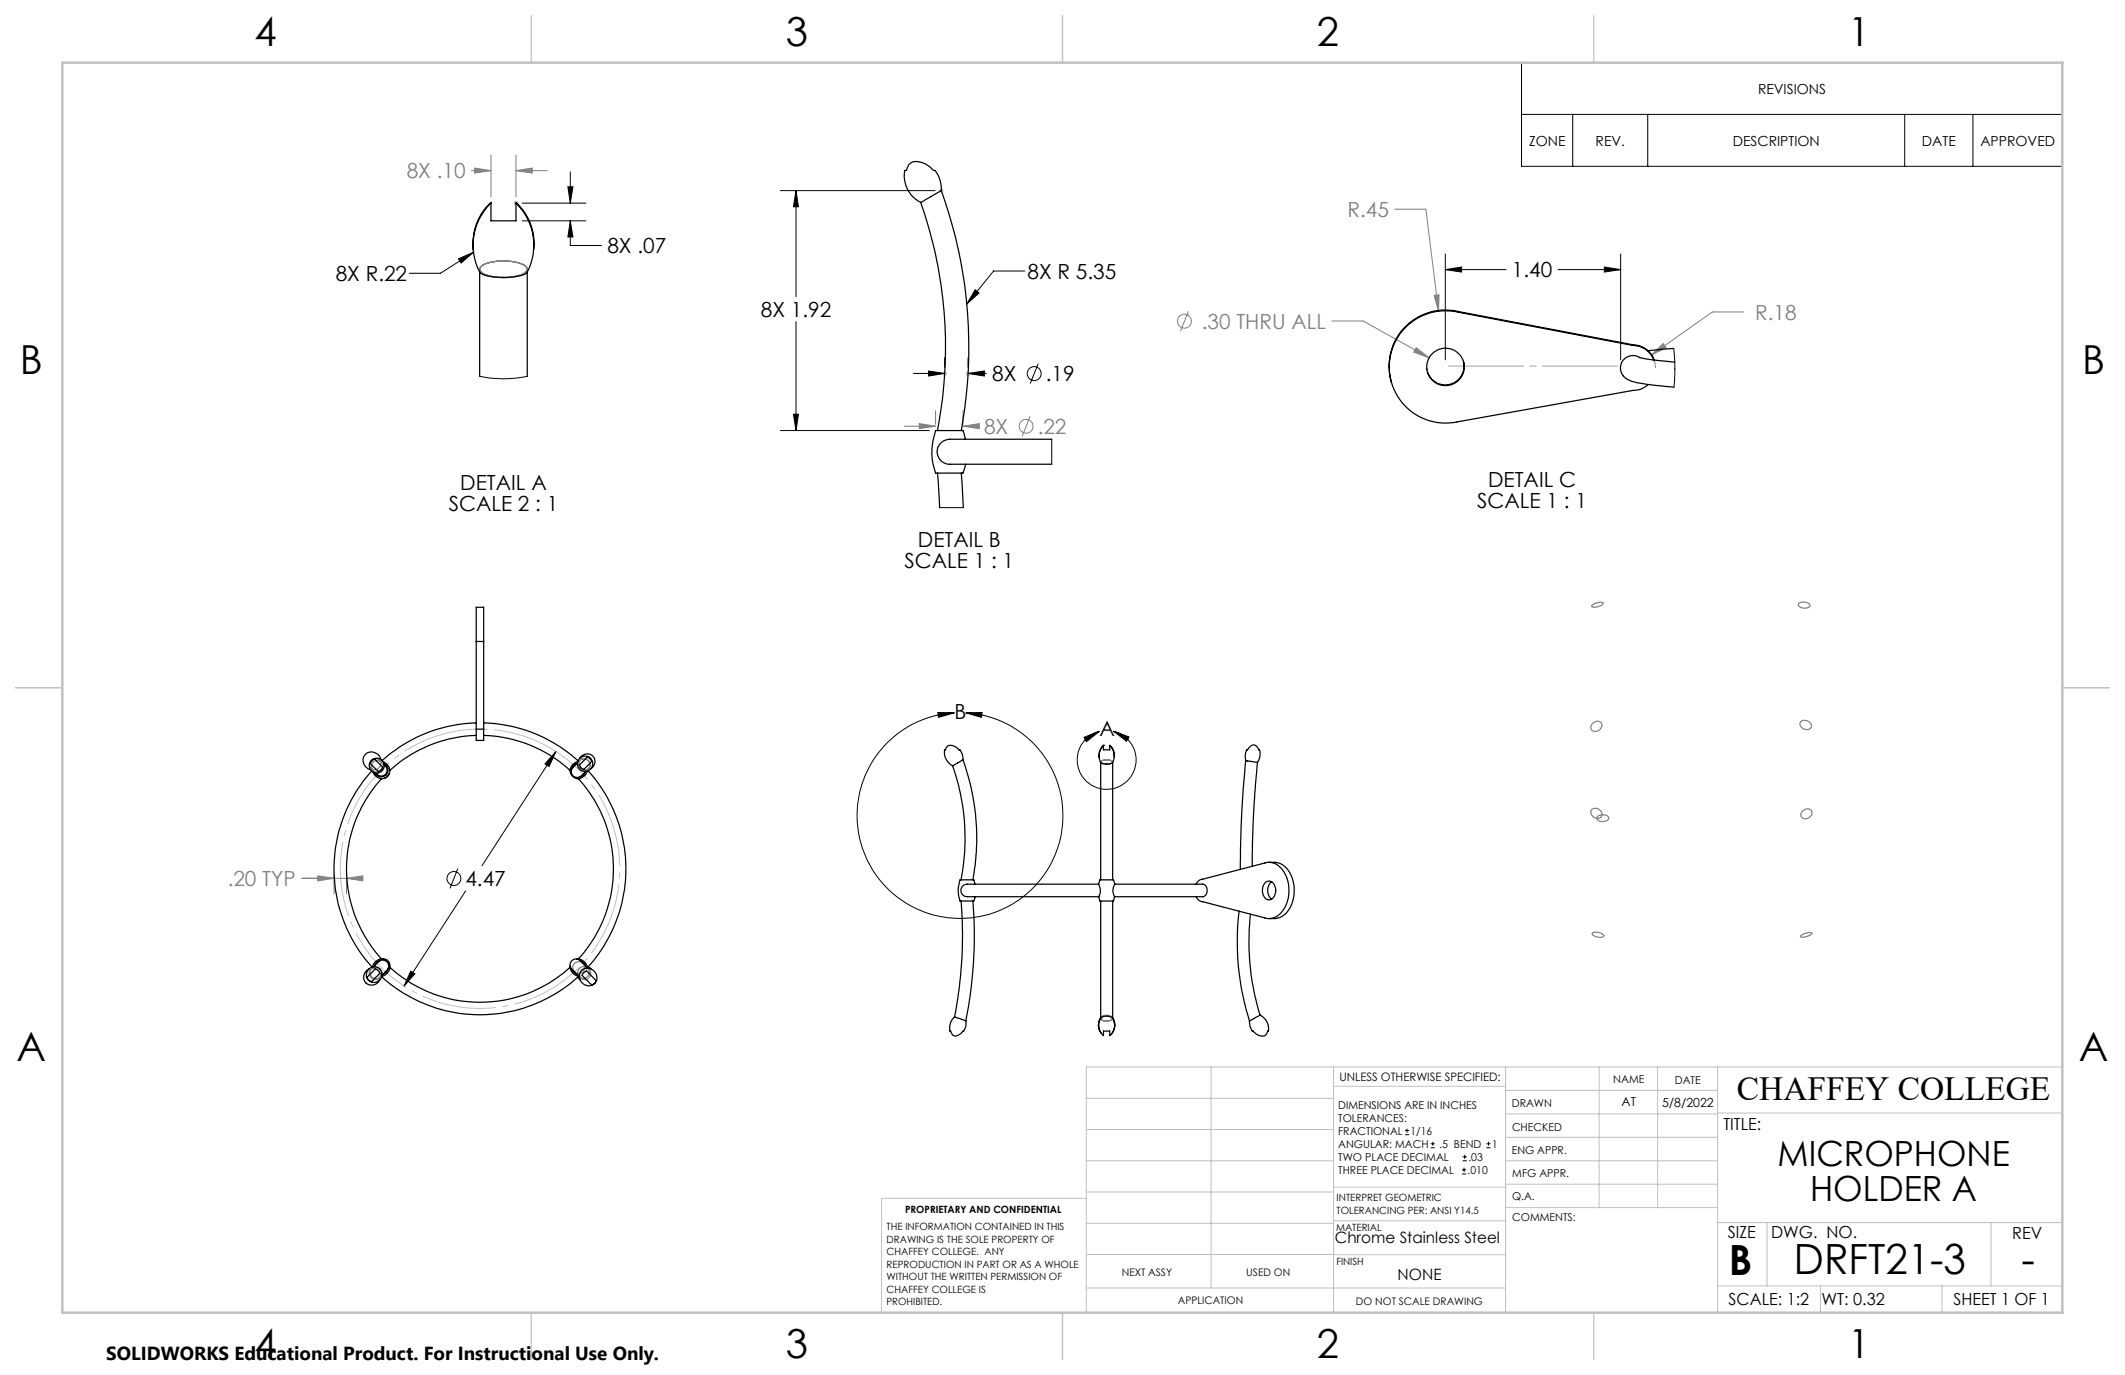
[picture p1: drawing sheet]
<svg xmlns="http://www.w3.org/2000/svg" width="432mm" height="279mm" viewBox="0 0 432 279" stroke-linecap="round" stroke-linejoin="round" font-family="sans-serif">
<g fill="none" stroke="#000" stroke-width=".2">
<path d="M309.2 12.7h109.9v21.1h-109.9zM115.4 38h1l-.5 3.3zM115.9 34.9v6.4M158.6 38.7h31.4M161.7 38.7l.5 3.3h-1zM161.7 38.7v21.6M309.2 23.2h109.9M319.6 23.2v10.6M334.8 23.2v10.6M387 23.2v10.6M400.9 23.2v10.6M93.2 52.6l3-1.3-2.5 2.1z"/>
<path d="M96.2 51.3l-6.7 4.2h-6.4M106.1 41.3h13M106.1 44.9h13M115.9 44.9l.5 3.3h-1zM115.9 44.9v5h6.3M198.2 58.9l.7 .6-2.4 2.3zM208.2 55.1h-6.3l-5.4 6.7M293.7 54.8l3.3-.5v1zM293.7 51.6v21.5M293.7 54.8h12.3M316.6 54.8h12.7M326 54.3l3.3 .5-3.3 .5z"/>
<path d="M329.3 51.6v21.5M161.7 65.3v22.2M185.6 75.9h6.3M188.7 75.4l3.2 .5-3.2 .5zM191.9 72.7v1.9M196.7 75.9l3.3-.5v1zM196.7 72.7v1.9M196.7 75.9h3.7M211 73.9l-1.7 4M158.6 87.5h30.2M161.2 84.2h1l-.5 3.3zM113 152.7l-1.4 3.1-.9-.6z"/>
<path d="M113 152.7l-15.1 23.2M190.6 144.8l3.3 .1-3.2 .9zM193.9 144.9a20.9 20.9 0 0 0-17.2 30.7 20.9 20.9 0 0 0 35.1 2.7 20.9 20.9 0 0 0-12.3-33l-3.2-.4M196.3 144.9l3.3-.1-.2 1zM220.3 149.8l3.1-1.2-2.6 2.1zM226.3 148.6a6 6 0 0 1 3.6 9.2 6 6 0 0 1-9.9 .1 6 6 0 0 1 3.4-9.3M226.3 148.6l3.1 1.2-.5 .8zM93 176.5l-1.6 4M83.5 197.3l.8 .6-2.2 2.5zM94.6 181l-12.5 19.4M285.5 230.6h.8M285.5 229.7h.8"/>
<path d="M285.9 229.3v.9M290.7 233.2h.8M290.7 232.4h.8M291.1 232v.8M297.1 238.5h.8M297.1 237.7h.8M297.2 235.9h.9M297.2 235.1h.9M297.5 237.3v.8M297.6 234.6v.9M302 233.2h.9M302 232.4h.9"/>
<path d="M302.5 232v.8"/>
<circle cx="210.1" cy="75.9" r="1.41"/>
<circle cx="92.2" cy="178.5" r="1.4"/>
</g>
<g fill="none" stroke="#808080" stroke-width=".2">
<path d="M95.8 34.7h4M96.4 34.1l3.4 .6-3.4 .5zM99.8 31.5v8.5M104.8 34.7l3.4-.6v1.1zM104.8 31.5v8.5M104.8 34.7h6.4M283.4 42.5h6.3l2.6 20.7M241.5 63.3l-1.6 4M270.7 65.2h6.3l13.4 7.5M287.8 70.7l2.6 2-3.1-1.2zM291.4 60l1-.1-.1 3.3zM295 63.2a11.2 11.2 0 0 0-5.7 .8"/>
<path d="M333.1 70.4a4.7 4.7 0 0 1 3.3 4.4M335.6 72.1l2.4-2.3 .6 .9zM354.3 63.4h-6.4l-12.3 8.7M183.8 86.6h6.3M186.8 86.1l3.3 .5-3.3 .5zM190.1 83.4v2.8M195.7 86.6l3.3-.5v1zM195.7 83.4v2.8M195.7 86.6h3.1M209.3 84.6l-1.6 4.1M61.3 178.5h9.1M64.6 178l3.3 .5-3.3 .5z"/>
<path d="M67.9 177.8v3.8M70.4 178.5l3.3-.5v1zM70.4 177.8v3.8"/>
<circle cx="240.7" cy="65.3" r="1.4"/>
<circle cx="208.5" cy="86.6" r="1.41"/>
</g>
<path d="M110.9 151.5a28.4 28.4 0 0 0-41.7 25.5 28.4 28.4 0 0 0 42.5 24.1 28.4 28.4 0 0 0 .5-48.9l-1.3-.7" fill="none" stroke="#c0c0c0" stroke-width=".2" stroke-dasharray="15.2 1.3 1.3 1.3" stroke-dashoffset="4.2" stroke-linecap="butt"/>
<g fill="none" stroke="#c0c0c0" stroke-width=".2">
<path d="M190.8 38.7h1M190.9 38.4l.7 .7M191.3 38.2v1M191.6 38.4l-.7 .7M104.4 41.3h.9M104.5 40.9l.7 .7M104.8 40.8v1M105.2 40.9l-.7 .7M191.5 75.9h1M191.6 75.6l.7 .7M191.9 75.4v1M192.3 75.6l-.7 .7"/>
<path d="M196.2 75.9h1M196.4 75.6l.7 .7M196.7 75.4v1M197.1 75.6l-.7 .7M246.1 216.8v44.9M271 216.8v49.9M305.9 216.8v49.9M324.9 216.8v28.6M336.8 216.8v28.6M349 216.8v49.9M419.1 216.8h-198.4v49.9M220.7 235.9h50.3"/>
<path d="M220.7 229.5h50.3M220.7 223.2h50.3M271 220.7h34.9M305.9 231.1h43.1M305.9 226.3h43.1M305.9 221.6h43.1M305.9 235.9h43.1M349 226.2h70.1M220.7 248.6h50.3M220.7 242.2h50.3M220.7 254.9h50.3M220.7 243.5h-41.6v23.2"/>
<path d="M271 255h34.9M271 248.1h35M271 241.2h35M305.9 240.6h43.1M306 245.4h43M349 248.4h70.1M359.1 248.4v12.9M404.6 248.4v12.9M220.7 261.7h85.2M349 261.3h70.1M369.9 261.3v5.4M394.6 261.3v5.4"/>
</g>
<g fill="none" stroke="#808080" stroke-width=".25">
<path d="M97.5 54.9l.1 .1M97.6 54.4l-.1 .4M97.6 55.1l.6 .5M97.8 54.2l-.2 .1M98.2 53.8a.88 .88 0 0 0-.7 .8 .88 .88 0 0 0 .6 .9 10 10 0 0 0 8.6-.1l.4-.5M98.4 55.7l1.9 .5 1.4 .2M100.7 53.1l-.9 .2-1.4 .5M100.9 53.1a9.2 9.2 0 0 1 5.9 .9M101.7 53a7.3 7.3 0 0 0-3.8 1.1M101.9 53.1h1M103.4 53.1l1.4 .2M105.2 53.4l.7 .2"/>
<path d="M106.2 53.7l.7 .5 .2 .5M106.9 54.2l.2 .5M107.1 54.9a3.4 3.4 0 0 1-2.7 1.4l-2.5 .1M107.1 54.7v.2M323.5 123a2.31 2.31 0 0 1 2.3-.4 1.86 1.86 0 0 1-2 .8 .23 .23 0 0 1-.3-.1 .23 .23 0 0 1 0-.3zM365.5 122.7a1.64 1.64 0 0 1 2.3 .3 1.36 1.36 0 0 1-1.9 .4h-.1a.48 .48 0 0 1-.3-.7zM75.5 154.4a1.12 1.12 0 0 1 1.8 .3 1.12 1.12 0 0 1-.9 1.7 1.07 1.07 0 0 1-1.3-.6 1.07 1.07 0 0 1 .4-1.4zM117.9 154.5a1.17 1.17 0 0 1 1.8 .2 1.17 1.17 0 0 1-.7 1.8 1.25 1.25 0 0 1-1.2-.7 1.25 1.25 0 0 1 .1-1.3zM223.8 154.7a2.13 2.13 0 0 1 2.3 .1 1.96 1.96 0 0 1-2.4 0zM223.8 154.6a2.22 2.22 0 0 1 2.3 .2 2.09 2.09 0 0 1-2.3 .2l-.1-.2zM323.6 147a1.03 1.03 0 0 1 1.2-.4 1.03 1.03 0 0 1 .7 .9 1.18 1.18 0 0 1-1 1.1 1.18 1.18 0 0 1-1.2-.7v-.4zM365.9 146.7a1.29 1.29 0 0 1 1.5-.2 1.29 1.29 0 0 1 .6 1.3 1.27 1.27 0 0 1-1.5 .3 1.27 1.27 0 0 1-.7-1.3z"/>
<path d="M323.6 164.4a1.25 1.25 0 0 1 1.5 .2 1.25 1.25 0 0 1 .2 1.5 1.24 1.24 0 0 1-1.5-.1 1.24 1.24 0 0 1-.3-1.5zM324.6 165.9a1.51 1.51 0 0 1 2.3 .3 1.46 1.46 0 0 1-2.1 .5l-.1-.1a.47 .47 0 0 1-.1-.7zM366.5 164.6a.96 .96 0 0 1 1.2-.2 .96 .96 0 0 1 .4 1.1 1.19 1.19 0 0 1-1 .9 1.19 1.19 0 0 1-1.2-.7v-.4zM75.3 197a1.21 1.21 0 0 1 1.7 .3 1.21 1.21 0 0 1-.2 1.7 1.26 1.26 0 0 1-1.5-.5 1.26 1.26 0 0 1 0-1.5zM118 197.3a1.09 1.09 0 0 1 1.8-.2 1.09 1.09 0 0 1-.3 1.8 1.04 1.04 0 0 1-1.5-.1 1.04 1.04 0 0 1 0-1.5zM323.5 189.7a1.77 1.77 0 0 1 2.4 .5 1.83 1.83 0 0 1-2.4-.5zM365.9 190.1a2.45 2.45 0 0 1 2.3-.5 2.41 2.41 0 0 1-2.3 .7zM223.7 206.8a1.91 1.91 0 0 1 2.4 .2 1.79 1.79 0 0 1-2.4 0zM223.8 206.7a1.64 1.64 0 0 1 2.3 .2 1.56 1.56 0 0 1-2.4 0z"/>
<circle cx="76.7" cy="155.7" r="1.2"/>
<circle cx="118.7" cy="155.4" r="1.18"/>
<circle cx="76.4" cy="197.8" r="1.16"/>
<circle cx="117.6" cy="196.6" r="1.21"/>
<circle cx="118.6" cy="197.6" r="1.19"/>
</g>
<path d="M293.7 74.4h35.6M329.3 74.4h-35.6" fill="none" stroke="#c0c0c0" stroke-width=".2" stroke-dasharray="15.2 1.3 1.3 1.3" stroke-dashoffset="-.7"/>
<path d="M108 3.2v9.5M215.9 3.2v9.5M323.8 3.2v9.5M3.1 139.7h9.6M419.1 139.7h9.5M108 266.7v9.6M215.9 266.7v9.6M323.8 266.7v9.6" fill="none" stroke="#c0c0c0" stroke-width=".25"/>
<path d="M12.7 12.7h406.4v254h-406.4z" fill="none" stroke="#c0c0c0" stroke-width=".5"/>
<g fill="#000">
<path d="M113 152.7l-2.3 2.5 .9 .6zM83.5 197.3l-1.4 3.1 2.2-2.5zM115.4 38h1l-.5 3.3zM115.9 44.9l.5 3.3h-1zM161.7 38.7l.5 3.3h-1zM161.2 84.2h1l-.5 3.3zM188.7 75.4l3.2 .5-3.2 .5zM196.7 75.9l3.3-.5v1zM293.7 54.8l3.3-.5v1zM326 54.3l3.3 .5-3.3 .5z"/>
<path d="M220.3 149.8l3.1-1.2-2.6 2.1zM226.3 148.6l3.1 1.2-.5 .8zM190.6 144.8l3.3 .1-3.2 .9zM196.3 144.9l3.3-.1-.2 1zM93.2 52.6l3-1.3-2.5 2.1zM198.2 58.9l.7 .6-2.4 2.3zM431.8 78.2v3.4zM431.8 84.9v3.3z"/>
</g>
<path d="M64.6 178l3.3 .5-3.3 .5zM70.4 178.5l3.3-.5v1zM96.4 34.1l3.4 .6-3.4 .5zM104.8 34.7l3.4-.6v1.1zM186.8 86.1l3.3 .5-3.3 .5zM195.7 86.6l3.3-.5v1zM287.8 70.7l-.5 .8 3.1 1.2zM291.4 60l.9 3.2 .1-3.3zM335.6 72.1l3-1.4-.6-.9z" fill="#808080"/>
<g fill="none" stroke="#000" stroke-width=".25">
<path d="M191.3 38.7a6 6 0 0 0-1.4-4.1h-.2a4.3 4.3 0 0 0-4.4-1.6 2.24 2.24 0 0 0-1.2 1.6h-.3a6 6 0 0 0 3.3 6.5M191.3 38.7a93.7 93.7 0 0 1 4 48.8M191.3 38.7l-4.2 2.4M97.5 55.2v21.3M97.5 55.4h.1a7.7 7.7 0 0 0 4.7 1 8.9 8.9 0 0 0 4.7-.9 11.8 11.8 0 0 0-2.2-14.2v3.6h-5v-3.6a11.8 11.8 0 0 0-2.3 14.1M99.8 41.2v-.1a11.3 11.3 0 0 0-3.6 9.9M104.8 41.1a11.1 11.1 0 0 1 3.6 9.6M107.1 55.2v21.3M187.1 41.1a88.2 88.2 0 0 1 3.4 46.4M296.2 63.3a11.4 11.4 0 0 0-13.5 14.4M296.2 63.3l.1 .1M296.2 63.3l35.6 6.8"/>
<path d="M296.3 63.4a11.4 11.4 0 0 0-14 11.1 11.4 11.4 0 0 0 13.8 11.2l36.7-6.5 1-.3 1.1-.8M296.3 63.4l35.6 6.8M297.4 73.4a3.8 3.8 0 0 1-2.7 4.7 3.8 3.8 0 0 1-4.6-2.6M331.8 70.1a4.6 4.6 0 0 1 4.3 3 4.6 4.6 0 0 0-4.2-2.9M331.8 70.1l.1 .1M333.1 72.6a40.2 40.2 0 0 0 7.2 1M333.2 72.7a2.57 2.57 0 0 0-3.7 1.1 2.57 2.57 0 0 0 1.7 3.5l1.3 .4 2.2 .4 5.4 .6M340.1 70.8l-5.2 .5M190.5 96.1l.4 7.1M195.3 96.1l.5 7.1M196.2 89.3l-.5-1.8h-5.5a11.4 11.4 0 0 0 0 8.6h5.5l.5-1.8M213.7 89.3h-19.8a2.68 2.68 0 0 0-2.9 .9 2.68 2.68 0 0 0-.1 3 3.7 3.7 0 0 0 3.4 1.1h19.4"/>
<path d="M96.8 130.4v-7h1.5v7M96.8 130.4h1.5M96.8 130.4v17.8M98.3 130.4v17.8M75.5 156.7a29.6 29.6 0 0 0 .1 39.8M75.6 154.5l.5-.2 1.2 1.1a.67 .67 0 0 1 .4 .7 .67 .67 0 0 1-.7 .6h-.2l-1-.9a.76 .76 0 0 1-.4-.9zM75.8 156.8l.1 .4 .7 .7 .9 .4M77.4 154.3a1.86 1.86 0 0 0-1.8-1.5 1.86 1.86 0 0 0-1.8 1.5 2.03 2.03 0 0 0 1.5 2.1M77.5 158.3a27.1 27.1 0 0 0 0 36.5M77.8 154.8l.9 .6 .4 .6 .1 .5M78 155.2a1.41 1.41 0 0 1 .5 2.3 1.41 1.41 0 0 1-2.3-.5M78 155.4h.1a1.23 1.23 0 0 1 .2 1.9 1.23 1.23 0 0 1-1.8-.1l-.2-.1"/>
<path d="M79.1 157.2l-.4 .7-.6 .2M79.2 156.5a1.81 1.81 0 0 1-1.7 1.8M96.8 149.4a27.2 27.2 0 0 0-17.6 7.1M96.8 146.9a29.7 29.7 0 0 0-19.2 7.7M96.8 148.2v2.3h1.5v-2.3M96.8 148.2h1.5M98.3 149.4a27 27 0 0 1 17.5 7.1M98.3 146.9a29.6 29.6 0 0 1 19.2 7.7M115.8 156.5a1.81 1.81 0 0 0 1.7 1.8M117.2 155.1a1.52 1.52 0 0 0-1 1.1M117.3 155l-.2 .3a2.42 2.42 0 0 0-1 1.7 1.36 1.36 0 0 0 1.2 .9 1.36 1.36 0 0 0 1.3-.7l.4-.5M117.4 154.7a2.23 2.23 0 0 0-1.6 1.8"/>
<path d="M117.5 158.3a27.1 27.1 0 0 1 0 36.5M117.8 154.1a1.65 1.65 0 0 1 2.7-.5 1.65 1.65 0 0 1-.5 2.7M119 156.8a1.39 1.39 0 0 1-1.1 1M119.1 154l.2-.2 .3 .2 .6 .7-1.4 1.5a.81 .81 0 0 1-1-.8zM119.3 156.7a2.21 2.21 0 0 1-1.8 1.6M119.5 156.6a29.6 29.6 0 0 1-.1 40M193.6 155.6a43.9 43.9 0 0 1 1.7 23.2M195.7 154.4a2.69 2.69 0 0 0-1.6-2.7 1.18 1.18 0 0 0-1.9 .5 1.35 1.35 0 0 0-.1 1.6 3.3 3.3 0 0 0 1.5 1.8M195.7 154.4a47.1 47.1 0 0 1 2 24.4M195.7 154.4l-2.1 1.2M223.7 155v23.8M224.2 151.5v.9h1.3v-.9a2.76 2.76 0 0 1 .4 3.6 3.4 3.4 0 0 1-2.2-.1 3 3 0 0 1 .5-3.5z"/>
<path d="M224.2 151.4a2.93 2.93 0 0 0-.9 2.5M224.2 151.4h.1M225.5 151.4a2.82 2.82 0 0 1 .9 2.4M226.1 155v23.8M253.1 154.6a227.3 227.3 0 0 0-1.1 22.1M253.2 154.6h.1M253.2 154.6a2.31 2.31 0 0 1 .7-2.8 1.02 1.02 0 0 1 1.1-.4 1.02 1.02 0 0 1 .8 1h.1a2.91 2.91 0 0 1-.4 2.5M253.2 154.6l2.3 .3M255.5 154.9a209 209 0 0 0-1 21.1M198.1 179.7l-.2-.9h-2.7a5.3 5.3 0 0 0 0 4.3h2.7l.3-.9M223.2 179.7l.3-.9h2.8l.2 .9M223.2 179.7h-25.8a1.55 1.55 0 0 0-2.1 1.6 1.74 1.74 0 0 0 2.1 .9h25.9"/>
<path d="M223.2 179.7a2.56 2.56 0 0 1 .1 2.5M226.5 179.7h17.9a1.35 1.35 0 0 1 .9 1.2 1.35 1.35 0 0 1-.9 1.3h-17.9M226.5 179.7a2.55 2.55 0 0 0 0 2.5M243.1 179.7a1.67 1.67 0 0 1 1.3-1.1l12.6-3.2a3.6 3.6 0 0 1 4.3 2.4 7 7 0 0 1-1.8 8.4 3.2 3.2 0 0 1-2.5 .3l-12.6-3.3a1.51 1.51 0 0 1-1.3-1M257 179.5a1.29 1.29 0 0 1 1.4-.3 1.29 1.29 0 0 1 .8 1.3 1.74 1.74 0 0 1-1.6 2.3 2.28 2.28 0 0 1-.6-3.3zM257.9 175.2h1a4.3 4.3 0 0 1 3.8 3.7 6.8 6.8 0 0 1-2.1 7.3l-1.4 .5h-1.3M258.4 179.2a2.28 2.28 0 0 0 0 3.5M74.6 198.5l1.7-1.6 .4 .2 .5 .7-1.6 1.6a.84 .84 0 0 1-1-.9zM75 196.8a1.7 1.7 0 0 0-1 2.5 1.7 1.7 0 0 0 2.6 .5l.6-.8M75.7 196.5a1.79 1.79 0 0 1 1.8-1.6 1.79 1.79 0 0 1 1.7 1.7 2.16 2.16 0 0 1-1.6 1.8M75.9 196.5l.7-.7a1.29 1.29 0 0 1 2.1-.3 1.29 1.29 0 0 1-.5 2.1l-.6 .6M77.2 195.3a1.35 1.35 0 0 0-1.1 1"/>
<path d="M77.9 194.9a1.23 1.23 0 0 1 1.3 1.3M78.8 196.9a1.6 1.6 0 0 1-1 1.1M79.2 196.6a27.1 27.1 0 0 0 36.6 0M115.8 196.6a2.35 2.35 0 0 0 1.8 1.8M115.9 196.3l-.1 .3M116.2 197a1.47 1.47 0 0 0 1 1M117.4 198.5l.5 .6M117.5 194.8l-.3 .1M117.5 194.8a2.34 2.34 0 0 1 1.9 1.8M117.6 198.4h.1M117.6 198.4a29.7 29.7 0 0 1-40.1 .1M118 195.3a1.47 1.47 0 0 1 1 1"/>
<path d="M118.2 197.1a1.88 1.88 0 0 1 2.6 .3 1.88 1.88 0 0 1-.2 2.7 1.91 1.91 0 0 1-2.4-.5 1.91 1.91 0 0 1 0-2.5zM118.5 197.8l.7-.5 1.4 1.5a.62 .62 0 0 1 .5 .5 .62 .62 0 0 1-.4 .6 .63 .63 0 0 1-1-.3l-1.4-1.4zM119.4 196.6v.1M119.4 196.7l-.6-.6a2.92 2.92 0 0 0-2-1.2 1.29 1.29 0 0 0-1 1.1 1.29 1.29 0 0 0 .8 1.3l1.1 1.1M119.5 196.5l.6 .4M195.3 183.1a84.1 84.1 0 0 1-1.3 23.6M197.7 183.1a88.2 88.2 0 0 1-1.4 24.3M223.3 182.2v.3a.55 .55 0 0 0 .2 .6 .55 .55 0 0 0 .7 0h2.1l.2-.9M223.7 183.1v23.8M226.1 183.1v23.8M251.8 185.1a53.2 53.2 0 0 0 2.1 22.4M254.1 185.8a50.6 50.6 0 0 0 1.9 20.5"/>
<path d="M194 206.7a2.97 2.97 0 0 0-1 2.8h.2a1.04 1.04 0 0 0 .7 1 1.04 1.04 0 0 0 1.1-.3 2.57 2.57 0 0 0 1.3-2.8M194 206.7l2.3 .7M223.7 206.8a2.77 2.77 0 0 0 .1 3.2M223.7 206.8a1.68 1.68 0 0 1 2-.1 1.68 1.68 0 0 1 .8 1.8 2.48 2.48 0 0 1-1 1.9v-.9h-1.3v.9a2.75 2.75 0 0 1-.5-3.6zM226.1 206.8a2.74 2.74 0 0 1-.2 3.2M256 206.3l-2.1 1.2M256 206.3a3 3 0 0 1 1.7 3.2h-.1a1.18 1.18 0 0 1-1.8 .9l-1-.7a2.4 2.4 0 0 1-.9-2.2"/>
<circle cx="293.7" cy="74.6" r="3.8"/>
<circle cx="76.5" cy="155.6" r="1.5"/>
<circle cx="118.9" cy="155.2" r="1.57"/>
<circle cx="76.1" cy="198" r="1.6"/>
</g>
<path d="M97.5 76.5l2.2 .3 2.2 .2 3-.2 2.2-.3M340.1 70.8l.2 2.8-.2 5.1M213.7 89.3v5M190.9 103.2h4.9" fill="none" stroke="#000" stroke-width=".2"/>
<g font-size="8.5">
<text x="351.3" y="259">B</text>
<text x="364.5" y="258.9">DRFT21-3</text>
<text x="410.8" y="258.9">-</text>
</g>
<g font-size="8.1">
<text x="51.7" y="9.3">4</text>
<text x="159.7" y="9.3">3</text>
<text x="267.6" y="9.3">2</text>
<text x="375.6" y="9.3">1</text>
<text x="4" y="76">B</text>
<text x="423.1" y="76">B</text>
<text x="3.3" y="215.7">A</text>
<text x="422.4" y="215.7">A</text>
<text x="51.7" y="276">4</text>
<text x="159.7" y="276">3</text>
<text x="267.6" y="276">2</text>
<text x="375.6" y="276">1</text>
</g>
<g font-size="7.1">
<text x="361.2" y="236.9">MICROPHONE</text>
<text x="367.8" y="244">HOLDER A</text>
</g>
<text font-size="6.9" x="352.9" y="223.6">CHAFFEY COLLEGE</text>
<g font-size="4.2" fill="#808080">
<text x="82.6" y="36.3">8X .10</text>
<text x="273.8" y="44.1">R.45</text>
<text x="356.6" y="65">R.18</text>
<text x="244.2" y="66.8">.30 THRU ALL</text>
<text x="200" y="88.2">8X</text>
<text x="210.9" y="88.2">.22</text>
<text x="46.3" y="180.1">.20 TYP</text>
</g>
<g font-size="4.2">
<text x="123.4" y="51.5">8X .07</text>
<text x="68.2" y="57.1">8X R.22</text>
<text x="208.8" y="56.6">8X R 5.35</text>
<text x="307.2" y="56.4">1.40</text>
<text x="154.6" y="64.4">8X 1.92</text>
<text x="201.6" y="77.5">8X</text>
<text x="212.5" y="77.5">.19</text>
<text x="93.5" y="99.6">DETAIL A</text>
<text x="302.4" y="99">DETAIL C</text>
<text x="91.2" y="103.8">SCALE 2 : 1</text>
<text x="300.2" y="103.2">SCALE 1 : 1</text>
<text x="186.5" y="111.2">DETAIL B</text>
<text x="183.8" y="115.4">SCALE 1 : 1</text>
<text x="193.9" y="146">B</text>
<text x="223.4" y="149.6">A</text>
<text x="94.6" y="180">4.47</text>
</g>
<text font-size="3.8" x="21.6" y="276.3">SOLIDWORKS Educational Product. For Instructional Use Only.</text>
<g font-size="3.4">
<text x="350.2" y="229.5">TITLE:</text>
<text x="351.1" y="251.6">SIZE</text>
<text x="359.9" y="251.6">DWG. NO.</text>
<text x="408.9" y="251.7">REV</text>
<text x="351.2" y="265.2">SCALE: 1:2</text>
<text x="370.1" y="265.3">WT: 0.32</text>
<text x="396.9" y="265.2">SHEET 1 OF 1</text>
</g>
<g font-size="3.2">
<text x="271.3" y="252.6">Chrome Stainless Steel</text>
<text x="284" y="260.1">NONE</text>
</g>
<g font-size="2.8">
<text x="357.2" y="19">REVISIONS</text>
<text x="310.7" y="29.6">ZONE</text>
<text x="324.2" y="29.6">REV.</text>
<text x="352.1" y="29.6">DESCRIPTION</text>
<text x="390.5" y="29.6">DATE</text>
<text x="402.4" y="29.6">APPROVED</text>
</g>
<g font-size="2.5">
<text x="329.5" y="224.8">AT</text>
<text x="337.7" y="224.9">5/8/2022</text>
</g>
<text font-size="2.4" x="272.2" y="219.7">UNLESS OTHERWISE SPECIFIED:</text>
<g font-size="2.2">
<text x="327.8" y="220.1">NAME</text>
<text x="340.3" y="220.2">DATE</text>
<text x="271.9" y="225.3">DIMENSIONS ARE IN INCHES</text>
<text x="271.9" y="227.9">TOLERANCES:</text>
<text x="307.2" y="224.9">DRAWN</text>
<text x="271.9" y="230.6">FRACTIONAL</text>
<text x="271.9" y="233.2">ANGULAR: MACH</text>
<text x="286.6" y="230.6">1/16</text>
<text x="292.5" y="233.2">.5 BEND</text>
<text x="303.2" y="233.2">1</text>
<text x="307.3" y="229.8">CHECKED</text>
<text x="271.9" y="238.5">THREE PLACE DECIMAL</text>
<text x="271.9" y="235.9">TWO PLACE DECIMAL</text>
<text x="298.2" y="238.5">.010</text>
<text x="298.4" y="235.9">.03</text>
<text x="307.2" y="234.5">ENG APPR.</text>
<text x="307.3" y="239.2">MFG APPR.</text>
<text x="307.3" y="243.9">Q.A.</text>
<text x="307.3" y="248.1">COMMENTS:</text>
</g>
<g font-size="2.1">
<text x="227.9" y="259.2">NEXT ASSY</text>
<text x="253.3" y="259.2">USED ON</text>
<text x="239.3" y="265">APPLICATION</text>
<text x="275.5" y="265.1">DO NOT SCALE DRAWING</text>
</g>
<g font-size="2">
<text x="271.6" y="244.1">INTERPRET GEOMETRIC</text>
<text x="180.2" y="250">THE INFORMATION CONTAINED IN THIS</text>
<text x="183.9" y="246.4">PROPRIETARY AND CONFIDENTIAL</text>
<text x="271.5" y="250.2">MATERIAL</text>
<text x="271.6" y="246.6">TOLERANCING PER: ANSI Y14.5</text>
<text x="180.2" y="252.5">DRAWING IS THE SOLE PROPERTY OF</text>
<text x="180.2" y="255.1">CHAFFEY COLLEGE. ANY</text>
<text x="180.2" y="257.6">REPRODUCTION IN PART OR AS A WHOLE</text>
<text x="271.5" y="257">FINISH</text>
<text x="180.2" y="260.1">WITHOUT THE WRITTEN PERMISSION OF</text>
<text x="180.2" y="262.6">CHAFFEY COLLEGE IS</text>
<text x="180.2" y="265.2">PROHIBITED.</text>
</g>
</svg>
